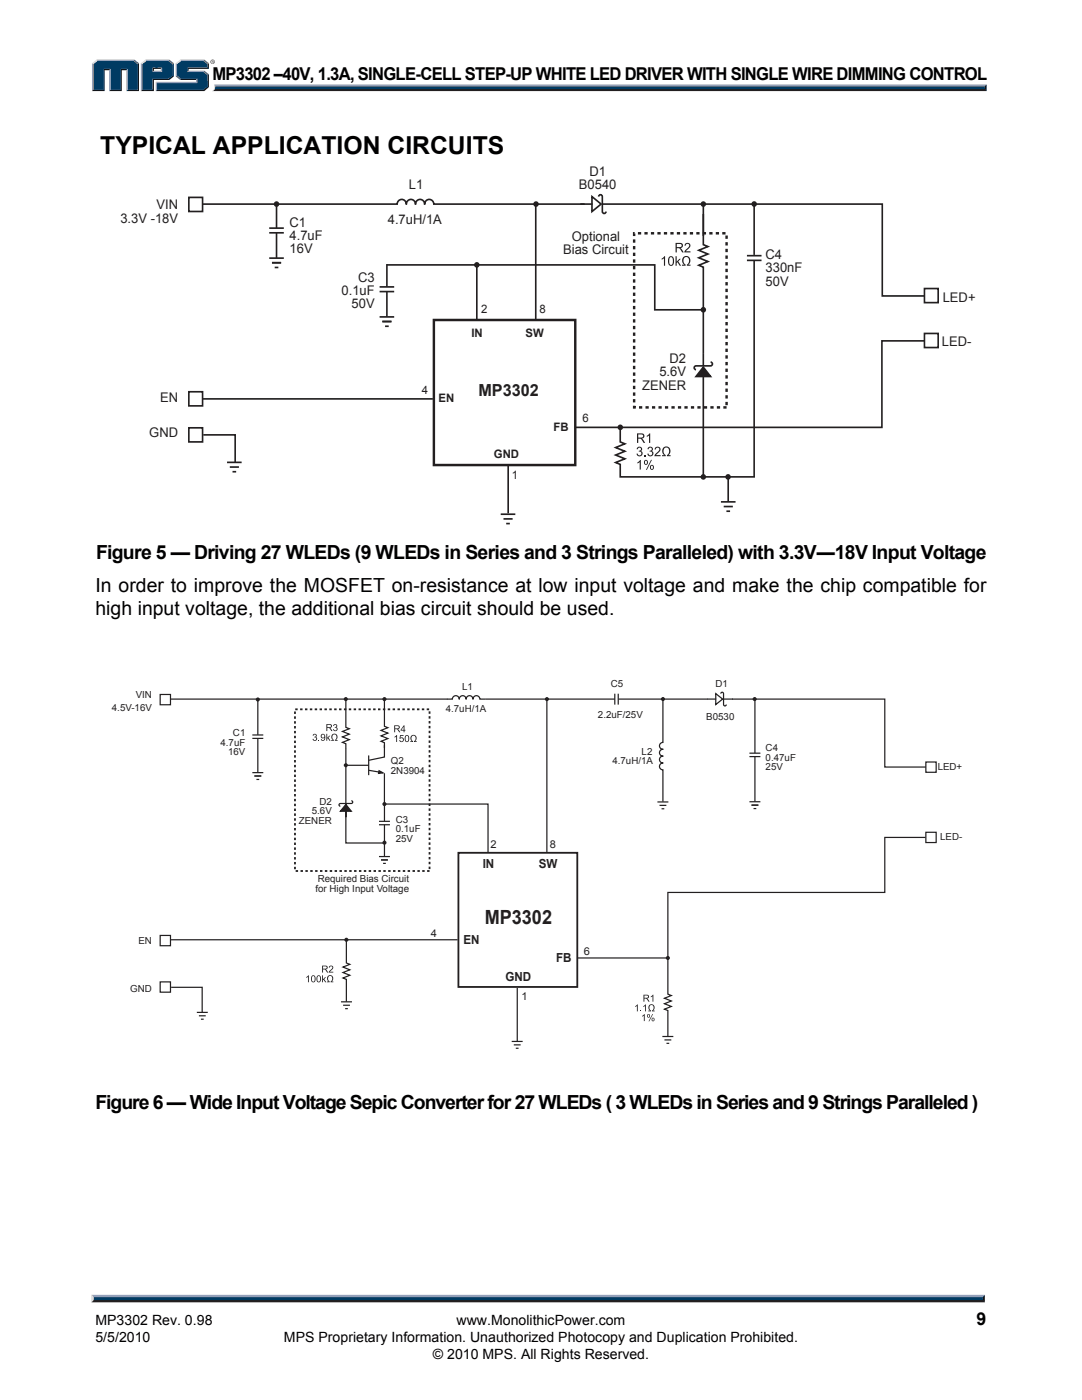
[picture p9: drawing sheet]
<svg xmlns="http://www.w3.org/2000/svg" width="216mm" height="279mm" viewBox="0 0 216 279" stroke-linecap="round" stroke-linejoin="round" font-family="sans-serif">
<path d="M18.7 259.2h177.4l.4 .7h-178.3z" fill="#231f20"/>
<path d="M18.3 258.4h178.2l-.4 .8h-177.4z" fill="#94a0b9"/>
<path d="M196.5 258.4v1.5l-.4-.4v-.6z" fill="#001339"/>
<path d="M18.7 258.9h177.4v.6h-177.4z" fill="#003b63"/>
<path d="M18.2 258.4l.5 .5v.5l-.5 .5z" fill="#dcddde"/>
<path d="M42.7 16.9h154.2l-.4 .6h-153.6z" fill="#94a0b9"/>
<path d="M42.9 17.5h153.6l.4 .7h-154.6l.4-.3z" fill="#231f20"/>
<path d="M196.5 17.3l.4-.4v1.3l-.4-.4z" fill="#001339"/>
<path d="M42.9 17.3h153.6v.5h-153.7z" fill="#003b63"/>
<path d="M42.7 16.9l.2 .5a.79 .79 0 0 1-.6 .8l.1-.1a1.24 1.24 0 0 0 .3-1.2z" fill="#dcddde"/>
<path d="M30.4 14.4l.3-.3h1.4l.2 .3z" fill="#94a0b9"/>
<g fill="#003b63">
<path d="M18.6 12.8l.8-.6h7.3l.8 .6v5.1h-2v-4.1h-1.5v4.1h-1.9v-4.1h-1.5v4.1h-2z"/>
<path d="M28.4 12.8l.8-.6h2.1v1.3h-.9v.9h1.9v-.9h-1.2v-1.3h2.5l.8 .6v2.3l-.8 .6h-3.2v2.2h-2z"/>
<path d="M31.3 16.6h8v-.9h-3.2l-.8-.6v-2.3l.8-.6h4.5l.8 .6v.7h-4v.9h3.2l.8 .6v2.2l-.8 .7h-9.3z"/>
</g>
<path d="M36 12h4.8" fill="none" stroke="#94a0b9" stroke-width=".27"/>
<path d="M35.1 12.6l.9-.7 .1 .3-.8 .6z" fill="#dcddde"/>
<path d="M35.2 12.6v2.7" fill="none" stroke="#94a0b9" stroke-width=".27"/>
<path d="M35.1 15.3l.2-.2 .8 .6-.1 .3z" fill="#547194"/>
<path d="M36 15.8h3.4" fill="none" stroke="#001339" stroke-width=".27"/>
<g fill="#94a0b9">
<path d="M31.1 16.3h8v-.3l.3-.3v.9h-8.1z"/>
<path d="M31.1 16.3l.2 .3v1.3l-.2 .3z"/>
</g>
<path d="M37.4 13.5h4v-.7l.3-.2v1.2h-4.1v.3l-.2 .3z" fill="#001339"/>
<path d="M37.4 14.2h3.4" fill="none" stroke="#94a0b9" stroke-width=".27"/>
<path d="M40.8 14.1l.9 .7-.3 .2-.8-.6z" fill="#547194"/>
<g fill="#001339">
<path d="M31.1 18.2l.2-.3h9.3l.8-.7v-2.2l.3-.2v2.6l-.9 .8z"/>
<path d="M30.4 15.7h3.2l.8-.6v-2.3l.3-.2v2.7l-.9 .7h-3.1v2.2h-2.6l.3-.3h2z"/>
</g>
<path d="M33.8 11.9l.9 .7-.3 .2-.8-.6z" fill="#547194"/>
<path d="M29 12h4.8" fill="none" stroke="#94a0b9" stroke-width=".27"/>
<path d="M28.1 12.6l.9-.7 .2 .3-.8 .6z" fill="#dcddde"/>
<path d="M28.2 12.6v5.6" fill="none" stroke="#94a0b9" stroke-width=".27"/>
<path d="M32.1 13.8l.2-.3v.9l-.2-.3z" fill="#94a0b9"/>
<g fill="#001339">
<path d="M30.4 13.5h1.9l-.2 .3h-1.4v.3l-.3 .3z"/>
<path d="M27.5 12.8l.2-.2v5.6h-2.5l.3-.3h2z"/>
</g>
<path d="M26.8 11.9l.9 .7-.2 .2-.8-.6z" fill="#547194"/>
<path d="M19.2 12h7.6" fill="none" stroke="#94a0b9" stroke-width=".27"/>
<path d="M18.4 12.6l.8-.7 .2 .3-.8 .6z" fill="#dcddde"/>
<path d="M18.5 12.6v5.6" fill="none" stroke="#94a0b9" stroke-width=".27"/>
<path d="M20.6 13.8h1.5l-.3 .2h-.9v4.2h-2.5l.2-.3h2z" fill="#001339"/>
<path d="M21.9 13.8v4.4" fill="none" stroke="#94a0b9" stroke-width=".27"/>
<path d="M24 13.8h1.5l-.3 .2h-.9v4.2h-2.5l.3-.3h1.9z" fill="#001339"/>
<path d="M25.3 13.8v4.4" fill="none" stroke="#94a0b9" stroke-width=".27"/>
<path d="M40.8 11.9l.9 .7-.3 .2-.8-.6z" fill="#547194"/>
<path d="M42 12.3a.45 .45 0 0 1 .9 0 .45 .45 0 0 1-.9 0zM42.1 12.3a.37 .37 0 0 0 .7 0 .37 .37 0 0 0-.7 0zM42.3 12.1l.3 .1v.4l-.2-.2-.1 .2zM42.3 12.2v.1h.2z" fill="#231f20"/>
<path d="M86.6 63.9h28.2v28.9h-28.2z" fill="none" stroke="#231f20" stroke-width=".49"/>
<g fill="none" stroke="#231f20" stroke-width=".33">
<path d="M37.7 39.4h2.7v2.8h-2.7zM53.7 46.5h2.9M54.3 52.4h1.8M54.8 53.4h.7M55.2 46.4v5.1M55.2 41v4.5M75.7 58.2h3M77.2 52.7v4.5M77.2 58.2v5M95.1 52.9v11M106.9 40.7v23.2M37.7 78.2h2.7v2.8h-2.7z"/>
<path d="M40.3 79.6h46.1M76.3 64.2h1.8M76.8 65.1h.8M37.7 85.4h2.7v2.8h-2.7zM40.6 86.8h6.3v5.4M45.9 93.2h1.8M46.4 94.1h.7M101.4 92.7v9.7M145.3 95v5M100.5 103.6h1.8M101 104.5h.7M144.4 101.1h1.8"/>
<path d="M144.9 102h.8"/>
</g>
<g fill="#231f20" stroke="#231f20" stroke-width=".33">
<path d="M45.3 92.3h2.9z"/>
<path d="M99.9 102.6h2.9z"/>
<path d="M143.9 100.2h2.9z"/>
<path d="M75.7 63.2h3z"/>
<path d="M75.7 57.3h3z"/>
<path d="M53.7 51.5h2.9z"/>
<path d="M53.7 45.5h2.9z"/>
</g>
<g fill="#231f20">
<circle cx="95.1" cy="52.9" r=".55"/>
<circle cx="55.2" cy="40.7" r=".55"/>
<circle cx="106.9" cy="40.7" r=".55"/>
<circle cx="140.3" cy="40.7" r=".55"/>
<circle cx="140.3" cy="95.2" r=".55"/>
<circle cx="145.3" cy="95.2" r=".55"/>
<circle cx="140.3" cy="61.8" r=".55"/>
<circle cx="123.8" cy="85.3" r=".55"/>
<circle cx="150.5" cy="40.7" r=".55"/>
</g>
<g fill="none" stroke="#231f20" stroke-width=".33">
<path d="M118.1 39.2l1.8 1.5-1.8 1.5zM119.5 39.2a.37 .37 0 0 1 .3-.3 .37 .37 0 0 1 .4 .3v3a.37 .37 0 0 0 .4 .4 .37 .37 0 0 0 .3-.4M40.4 40.7h38.9a.91 .91 0 0 1 .9-.9 .91 .91 0 0 1 .9 .9 .94 .94 0 0 1 .9-.9 .92 .92 0 0 1 .9 .9 .91 .91 0 0 1 .9-.9 .91 .91 0 0 1 .9 .9 .91 .91 0 0 1 .9-.9 .91 .91 0 0 1 1 .9h30.1M77.2 52.9h53.4v8.9h9.7M115.8 40.7h2.4M120.2 40.7h20.1v6.4M140.3 42.7v6.1l1 .4-1.9 .8 1.9 .7-1.9 .7 1.9 .8-1.9 .7 .9 .4v19.7M140.3 40.7h10.2v10.2M149 52h3M150.5 40.7h25.5v18.4h8.5M150.5 52v43.1M184.5 57.6h2.7v2.8h-2.7z"/>
<path d="M140.3 75v20.3M141.8 72.3a.38 .38 0 0 1 .4 .3 .38 .38 0 0 1-.4 .4h-2.9a.38 .38 0 0 0-.4 .4 .38 .38 0 0 0 .4 .4M184.5 66.5h2.7v2.9h-2.7zM184.5 68h-8.5v17.3h-61.1M123.8 85.4v2.8l.9 .4-1.8 .7 1.8 .8-1.8 .7 1.8 .8-1.8 .7 .9 .4v2.5h26.8"/>
</g>
<g fill="#231f20" stroke="#231f20" stroke-width=".33">
<path d="M140.3 73.3l1.5 1.8h-2.9z"/>
<path d="M149 51h3z"/>
</g>
<g fill="#231f20">
<path d="M129.1 87l.6-.5v1.9h-.2v-1.5l-.4 .3z"/>
<path d="M127.2 89.3a.5 .5 0 0 1 .8 0 .5 .5 0 0 1-.1 .7 .58 .58 0 0 1 0 1 .58 .58 0 0 1-.9-.5h.2a.38 .38 0 0 0 .5 .4 .38 .38 0 0 0 .3-.5 .38 .38 0 0 0-.5-.3v-.2a.32 .32 0 0 0 .4-.2 .32 .32 0 0 0-.3-.4 .32 .32 0 0 0-.3 .4l-.3-.1z"/>
<path d="M128.6 90.8h.2v.3h-.2z"/>
<path d="M129.4 89.3a.5 .5 0 0 1 .7 0 .5 .5 0 0 1-.1 .7 .58 .58 0 0 1 .1 1 .58 .58 0 0 1-.9-.5h.2a.38 .38 0 0 0 .4 .4 .38 .38 0 0 0 .3-.5 .38 .38 0 0 0-.5-.3v-.2a.32 .32 0 0 0 .5-.2 .32 .32 0 0 0-.4-.4 .32 .32 0 0 0-.3 .4l-.2-.1z"/>
<path d="M130.8 89.3a.62 .62 0 0 1 .9 .1 .62 .62 0 0 1-.3 .9l-.5 .5h.9v.3h-1.2l.2-.5a1.15 1.15 0 0 0 .7-1.2h-.4l-.2 .3h-.3z"/>
<path d="M132.4 89.3a.9 .9 0 0 1 1.3 .3 .9 .9 0 0 1-.4 1.2h.5v.3h-.7l.1-.4a.83 .83 0 0 0-.2-1.4 .82 .82 0 0 0-.6 .7 .82 .82 0 0 0 .4 .8v.3h-.7v-.3h.5a1.02 1.02 0 0 1-.2-1.5z"/>
<path d="M127.2 92.3l.7-.5v1.9h-.3v-1.5l-.4 .3z"/>
<path d="M136.8 48.6a.62 .62 0 0 1 .9 .2 .62 .62 0 0 1-.3 .9l-.5 .5h.9v.2h-1.3l.2-.4a1.15 1.15 0 0 0 .7-1.2l-.4-.1-.2 .3h-.2z"/>
<path d="M132 51.6l.7-.5v1.9h-.2v-1.5l-.5 .3z"/>
<path d="M134.8 51.1h.2v1.1l.6-.5h.3l-.6 .5 .6 .8h-.3l-.4-.7-.2 .2v.5h-.2z"/>
<path d="M136.4 51.3a.9 .9 0 0 1 1.3 .3 .9 .9 0 0 1-.4 1.2h.5v.2h-.7l.1-.3a.83 .83 0 0 0-.3-1.4 .82 .82 0 0 0-.5 .7 .82 .82 0 0 0 .4 .8v.2h-.7v-.2h.4a1.02 1.02 0 0 1-.1-1.5z"/>
<path d="M127.1 86.5h.8a.53 .53 0 0 1 .7 .4 .53 .53 0 0 1-.5 .6l.6 .9h-.3l-.5-.7-.3-.2h-.2v.9h-.3zM127.4 86.7v.6h.5a.33 .33 0 0 0 .4-.2 .33 .33 0 0 0-.4-.4z"/>
<path d="M128.6 91.9a.44 .44 0 0 1 .7 .4 .44 .44 0 0 1-.7 .4l-.1-.4zM128.8 92v.6a.3 .3 0 0 0 .3-.3 .3 .3 0 0 0-.3-.3zM129.9 91.8h.2l-1 2h-.2zM129.8 92.9a.44 .44 0 0 1 .7 .4 .44 .44 0 0 1-.7 .3l-.1-.3zM129.9 93l.1 .6a.3 .3 0 0 0 .3-.3 .3 .3 0 0 0-.4-.3z"/>
<path d="M134.8 48.5h.8a.53 .53 0 0 1 .7 .4 .53 .53 0 0 1-.5 .6l.6 .9h-.3l-.5-.8-.3-.1h-.3v.9h-.2zM135 48.7v.6h.6a.33 .33 0 0 0 .4-.3 .33 .33 0 0 0-.4-.3z"/>
<path d="M133.6 51.2a.67 .67 0 0 1 .7 .1 .67 .67 0 0 1 .2 .8 .63 .63 0 0 1-.3 .9 .63 .63 0 0 1-.8-.3l-.1-1zM133.6 51.5a1.07 1.07 0 0 0 .3 1.4 1 1 0 0 0 0-1.6z"/>
</g>
<path d="M126.5 46.6h18.5v34.7h-18.5z" fill="none" stroke="#231f20" stroke-width=".49" stroke-dasharray=".7" stroke-linecap="butt"/>
<path d="M91.5 170.2h23.7v26.8h-23.7z" fill="none" stroke="#231f20" stroke-width=".36"/>
<path d="M32 138.6h2v2h-2zM184.7 152.1h2.1v2h-2.1zM184.7 166.1h2.1v2h-2.1zM32 186.7h2v2h-2zM32 196h2v2h-2zM34 187.6h57.3" fill="none" stroke="#231f20" stroke-width=".24"/>
<circle cx="69.1" cy="187.5" r=".41" fill="#231f20"/>
<g fill="none" stroke="#231f20" stroke-width=".24">
<path d="M69 152.7h4.6M73.6 150.8v3.9M73.6 153.7l2.7 .5M76.7 154.3v9.6M76.7 148.7v2.4l-3.1 .6M75.6 164.6h2.2M76 171.6h1.4M76.4 172.3h.6M76.7 164.6v6.3M34.1 197h6.2v5M69.1 187.5v4.7l.7 .3-1.4 .5 1.4 .5-1.4 .6 1.4 .5-1.4 .6 .7 .3v4.4M39.7 202.7h1.4"/>
<path d="M40.1 203.4h.5M68.5 200.6h1.3M68.9 201.3h.5"/>
</g>
<g fill="#231f20" stroke="#231f20" stroke-width=".24">
<path d="M68 199.9h2.2z"/>
<path d="M39.3 202h2.2z"/>
<path d="M75.6 153.8l.8 .4-.9 .2z"/>
<path d="M75.6 170.9h2.2z"/>
<path d="M75.6 163.9h2.2z"/>
</g>
<g fill="#231f20">
<circle cx="76.7" cy="160.5" r=".41"/>
<circle cx="76.7" cy="168.2" r=".41"/>
<circle cx="69" cy="152.7" r=".41"/>
<circle cx="69" cy="139.5" r=".41"/>
<circle cx="76.7" cy="139.5" r=".41"/>
<circle cx="109.1" cy="139.5" r=".41"/>
<circle cx="132.3" cy="139.5" r=".41"/>
<circle cx="150.6" cy="139.5" r=".41"/>
<circle cx="133.3" cy="191.2" r=".41"/>
</g>
<g fill="none" stroke="#231f20" stroke-width=".24">
<path d="M34 139.5h55.3M51.4 139.6v7.1M69 139.5v5.7l.7 .2-1.4 .6 1.4 .5-1.4 .6 1.4 .5-1.4 .6 .7 .2v1.1M76.7 139.6v5.3l.7 .3-1.4 .6 1.4 .5-1.4 .6 1.4 .5-1.4 .5 .7 .3v1.1M122.7 139.5h-26.9a.69 .69 0 0 0-.7-.7 .69 .69 0 0 0-.7 .7 .69 .69 0 0 0-.7-.7 .69 .69 0 0 0-.7 .7 .69 .69 0 0 0-.7-.7 .69 .69 0 0 0-.7 .7 .69 .69 0 0 0-.6-.7 .69 .69 0 0 0-.7 .7h-1.1M123.4 139.5h17.8M146.1 139.5h30.5v13.6h8.1M50.4 147.4h2.1M50.8 154.9h1.3M51.2 155.6h.5M51.4 147.4v6.8M69 149.4v13.7v-2.7"/>
<path d="M70.1 159.8l.2 .1-.1 .4-2.3 .1-.3 .2 .3 .3M69 161.8v6.4h7.7M76.7 160.5h20.7v9.7"/>
</g>
<g fill="#231f20" stroke="#231f20" stroke-width=".24">
<path d="M69 160.5l1.1 1.4h-2.2z"/>
<path d="M50.4 154.2h2.1z"/>
<path d="M50.4 146.7h2.1z"/>
</g>
<circle cx="51.4" cy="139.6" r=".41" fill="#231f20"/>
<g fill="#231f20" stroke="#231f20" stroke-width=".24">
<path d="M149.5 160h2.2z"/>
<path d="M149.5 150.3h2.2z"/>
</g>
<path d="M150.6 139.6v10.7M149.5 151h2.2M150.6 151v9M150 160.7h1.3M150.4 161.4h.5" fill="none" stroke="#231f20" stroke-width=".24"/>
<g fill="#231f20">
<path d="M78.7 147l.5-.3v1.4h-.1v-1.1l-.4 .2z"/>
<path d="M79.8 146.7h.7v.2h-.5l-.1 .3a.46 .46 0 0 1 .6 .3 .46 .46 0 0 1-.3 .6 .46 .46 0 0 1-.5-.4h.1a.29 .29 0 0 0 .5 .1 .29 .29 0 0 0 0-.4 .29 .29 0 0 0-.4 0h-.2z"/>
<path d="M82.1 146.8a.66 .66 0 0 1 .9 .2 .66 .66 0 0 1-.2 .9h.3v.2h-.5l.2-.4a.5 .5 0 0 0 .1-.7 .5 .5 0 0 0-.7 0 .5 .5 0 0 0 0 .7l.2 .4h-.5v-.2h.3a.72 .72 0 0 1-.1-1.1z"/>
<path d="M66.6 144.6a.37 .37 0 0 1 .6 0 .37 .37 0 0 1-.1 .5 .44 .44 0 0 1 0 .8 .44 .44 0 0 1-.6-.4h.1a.28 .28 0 0 0 .4 .3 .28 .28 0 0 0 .2-.4 .28 .28 0 0 0-.4-.2v-.1a.24 .24 0 0 0 .3-.2 .24 .24 0 0 0-.2-.3 .24 .24 0 0 0-.3 .3h-.1z"/>
<path d="M62.5 146.5a.37 .37 0 0 1 .6 0 .37 .37 0 0 1-.1 .6 .44 .44 0 0 1 0 .7 .44 .44 0 0 1-.6-.3l.1-.1a.28 .28 0 0 0 .4 .3 .28 .28 0 0 0 .2-.3 .28 .28 0 0 0-.4-.2v-.2a.24 .24 0 0 0 .3-.2 .24 .24 0 0 0-.2-.2 .24 .24 0 0 0-.2 .2h-.2z"/>
<path d="M63.5 147.6h.2v.2h-.2z"/>
<path d="M65.1 146.5h.2v.7l.4-.4h.2l-.4 .4 .5 .6h-.3l-.3-.5-.1 .5h-.2z"/>
<path d="M66.3 146.6a.66 .66 0 0 1 1 .1 .66 .66 0 0 1-.3 1h.4v.1h-.6l.3-.3a.5 .5 0 0 0 0-.8 .5 .5 0 0 0-.7 0 .5 .5 0 0 0 0 .8l.2 .3h-.5v-.1h.3a.72 .72 0 0 1-.1-1.1z"/>
<path d="M65.8 192.8a.48 .48 0 0 1 .7 .2 .48 .48 0 0 1-.4 .7l-.3 .2h.7v.2h-.9l.1-.3a.72 .72 0 0 0 .6-.9h-.3l-.2 .2h-.2z"/>
<path d="M61.1 195l.5-.4v1.4h-.1v-1.1l-.4 .3z"/>
<path d="M64.3 194.6h.1v.8l.4-.4h.3l-.4 .4 .4 .6h-.2l-.3-.5-.2 .5h-.1z"/>
<path d="M65.4 194.8a.66 .66 0 0 1 1 .1 .66 .66 0 0 1-.2 1h.3v.1h-.5l.2-.3a.5 .5 0 0 0 0-.8 .5 .5 0 0 0-.7 0 .5 .5 0 0 0 0 .7l.3 .4h-.6v-.1h.4a.72 .72 0 0 1-.2-1.1z"/>
<path d="M129.9 198.9l.5-.4v1.4h-.2v-1.1l-.3 .2z"/>
<path d="M126.7 200.8l.6-.3v1.3h-.2v-1l-.4 .2z"/>
<path d="M127.8 201.6h.2v.2h-.2z"/>
<path d="M128.4 200.8l.5-.3v1.3h-.2v-1l-.3 .2z"/>
<path d="M129.5 200.6a.66 .66 0 0 1 1 .1 .66 .66 0 0 1-.2 1h.3v.1h-.5l.2-.3a.5 .5 0 0 0 .1-.8 .5 .5 0 0 0-.8 0 .5 .5 0 0 0 .1 .8l.2 .3h-.5v-.1h.3a.72 .72 0 0 1-.2-1.1z"/>
<path d="M128.1 202.7l.5-.3v1.4h-.1v-1.1l-.4 .2z"/>
<path d="M78.7 144.8h.6a.39 .39 0 0 1 .5 .3 .39 .39 0 0 1-.4 .4l.5 .6h-.2l-.4-.5-.2-.1h-.3v.6h-.1zM78.8 144.9v.5h.4a.24 .24 0 0 0 .4-.2 .24 .24 0 0 0-.3-.3z"/>
<path d="M80.6 144.8h.1v.9h.2v.1h-.2v.3h-.2v-.3h-.6zM80.5 145l-.4 .7h.4z"/>
<path d="M81 146.8a.5 .5 0 0 1 .5 0 .5 .5 0 0 1 .2 .6 .5 .5 0 0 1-.5 .7 .5 .5 0 0 1-.4-.7zM81 146.9a.64 .64 0 0 0 .3 1 .64 .64 0 0 0-.2-1z"/>
<path d="M65.1 144.5h.6a.39 .39 0 0 1 .5 .3 .39 .39 0 0 1-.4 .5l.5 .6h-.2l-.3-.5-.3-.1h-.2v.6h-.2zM65.3 144.7v.4h.4a.24 .24 0 0 0 .3-.2 .24 .24 0 0 0-.2-.2z"/>
<path d="M64.1 146.6a.56 .56 0 0 1 .7 0 .56 .56 0 0 1 .1 .8 .45 .45 0 0 1-.4 .4 .45 .45 0 0 1-.5-.3h.2a.32 .32 0 0 0 .4 .1 .32 .32 0 0 0 .1-.4 .44 .44 0 0 1-.6 0 .44 .44 0 0 1 0-.6zM64.1 146.9a.3 .3 0 0 0 .6 0 .3 .3 0 0 0-.6 0z"/>
<path d="M64.3 192.7h.6a.39 .39 0 0 1 .5 .3 .39 .39 0 0 1-.4 .5l.5 .6h-.2l-.4-.5-.2-.1h-.2v.6h-.2zM64.5 192.9v.4h.4a.24 .24 0 0 0 .3-.2 .24 .24 0 0 0-.3-.2z"/>
<path d="M62.3 194.7a.5 .5 0 0 1 .5 .1 .5 .5 0 0 1 .2 .5 .5 .5 0 0 1-.5 .8 .5 .5 0 0 1-.4-.8zM62.3 194.9a.64 .64 0 0 0 .3 1 .64 .64 0 0 0-.2-1.1z"/>
<path d="M63.3 194.7a.5 .5 0 0 1 .6 .1 .5 .5 0 0 1 .1 .5 .5 .5 0 0 1-.4 .8 .5 .5 0 0 1-.5-.8zM63.4 194.9a.64 .64 0 0 0 .3 1 .64 .64 0 0 0-.2-1.1z"/>
<path d="M128.4 198.5h.6a.39 .39 0 0 1 .5 .3 .39 .39 0 0 1-.4 .5l.5 .6h-.2l-.4-.5-.2-.1h-.2v.6h-.2zM128.6 198.7v.4h.4a.24 .24 0 0 0 .3-.2 .24 .24 0 0 0-.3-.2z"/>
<path d="M129.1 202.7a.35 .35 0 0 1 .7 0 .35 .35 0 0 1-.7 0zM129.3 202.5l.1 .5a.22 .22 0 0 0 .2-.3 .22 .22 0 0 0-.3-.2zM130.2 202.4h.1l-.7 1.4h-.2zM130 203.4a.35 .35 0 0 1 .7 0 .35 .35 0 0 1-.7 0zM130.2 203.3l.1 .4a.22 .22 0 0 0 .2-.2 .22 .22 0 0 0-.3-.2z"/>
</g>
<g fill="none" stroke="#231f20" stroke-width=".24">
<path d="M109.1 139.4v30.6M123.4 138.4v2.2M132.3 139.4v8.8a.68 .68 0 0 0-.7 .7 .68 .68 0 0 0 .7 .6 .68 .68 0 0 0-.7 .7 .68 .68 0 0 0 .7 .7 .68 .68 0 0 0-.7 .7 .68 .68 0 0 0 .7 .7 .68 .68 0 0 0-.7 .7 .68 .68 0 0 0 .7 .6v6.4M141.1 139.5h1.8M142.8 138.4l1.4 1.1-1.4 1.1zM143.8 138.4l.2-.2 .3 .1 .1 2.3 .3 .3 .2-.3M144.4 139.5h1.8M131.6 160.7h1.4M132 161.4h.5M184.7 167.1h-8.1v11h-43.3v20.3l.7 .3-1.4 .5 1.4 .6-1.4 .5 1.4 .6-1.4 .5 .7 .3v5.1M115.3 191.2h18.2M102.5 208.5h1.4"/>
<path d="M102.9 209.2h.6M132.6 207.5h1.4M133 208.2h.5"/>
</g>
<g fill="#231f20" stroke="#231f20" stroke-width=".24">
<path d="M122.7 138.4v2.2z"/>
<path d="M131.2 160h2.2z"/>
<path d="M132.2 206.9h2.2z"/>
<path d="M102.1 207.8h2.2z"/>
<path d="M103.2 197.2v10.7z"/>
</g>
<path d="M58.9 141.6h26.8v32.2h-26.8z" fill="none" stroke="#231f20" stroke-width=".36" stroke-dasharray=".5" stroke-linecap="butt"/>
<text font-size="4.9" x="20" y="30.7">TYPICAL APPLICATION CIRCUITS</text>
<g font-size="3.9">
<text x="19.2" y="111.6">Figure 5 — Driving 27 WLEDs (9 WLEDs in Series and 3 Strings Paralleled) with 3.3V―18V Input Voltage</text>
<text x="19.1" y="118.2">In order to improve the MOSFET on-resistance at low input voltage and make the chip compatible for</text>
<text x="19.1" y="122.6">high input voltage, the additional bias circuit should be used.</text>
<text x="19.1" y="221.4">Figure 6 — Wide Input Voltage Sepic Converter for 27 WLEDs ( 3 WLEDs in Series and 9 Strings Paralleled )</text>
</g>
<text font-size="3.9" fill="#231f20" x="96.7" y="184.4">MP3302</text>
<g font-size="3.5">
<text x="42.4" y="16">MP3302 –40V, 1.3A, SINGLE-CELL STEP-UP WHITE LED DRIVER WITH SINGLE WIRE DIMMING CONTROL</text>
<text x="194.9" y="264.5">9</text>
</g>
<text font-size="3.3" fill="#231f20" x="95.5" y="79.1">MP3302</text>
<g font-size="2.8">
<text x="19" y="267.9">5/5/2010</text>
<text x="19" y="264.5">MP3302 Rev. 0.98</text>
<text x="56.7" y="267.9">MPS Proprietary Information. Unauthorized Photocopy and Duplication Prohibited.</text>
<text x="91.1" y="264.5">www.MonolithicPower.com</text>
<text x="86.4" y="271.1">© 2010 MPS. All Rights Reserved.</text>
</g>
<g font-size="2.7" fill="#231f20">
<text x="117.6" y="35.1">D1</text>
<text x="31.2" y="41.8">VIN</text>
<text x="81.6" y="37.8">L1</text>
<text x="115.5" y="37.8">B0540</text>
<text x="24" y="44.4">3.3V -18V</text>
<text x="57.8" y="45.2">C1</text>
<text x="57.8" y="47.9">4.7uF</text>
<text x="77.4" y="44.7">4.7uH/1A</text>
<text x="57.8" y="50.5">16V</text>
<text x="112.4" y="50.7">Bias Circuit</text>
<text x="114.1" y="48.1">Optional</text>
<text x="152.8" y="51.7">C4</text>
<text x="68.2" y="58.8">0.1uF</text>
<text x="71.5" y="56.2">C3</text>
<text x="152.8" y="54.4">330nF</text>
<text x="152.8" y="57">50V</text>
<text x="70.2" y="61.5">50V</text>
<text x="188.1" y="60.2">LED+</text>
<text x="188" y="69">LED-</text>
<text x="128.1" y="77.8">ZENER</text>
<text x="131.6" y="75.1">5.6V</text>
<text x="133.6" y="72.5">D2</text>
<text x="31.9" y="80.3">EN</text>
<text x="29.8" y="87.2">GND</text>
</g>
<g font-size="2.5" fill="#231f20">
<text x="96.3" y="173.3">IN</text>
<text x="107.5" y="173.3">SW</text>
<text x="92.5" y="188.4">EN</text>
<text x="111" y="192">FB</text>
<text x="100.9" y="195.9">GND</text>
</g>
<g font-size="2.3" fill="#231f20">
<text x="96" y="62.5">2</text>
<text x="107.6" y="62.5">8</text>
<text x="94.1" y="67.2">IN</text>
<text x="104.9" y="67.2">SW</text>
<text x="84.2" y="78.6">4</text>
<text x="87.5" y="80.3">EN</text>
<text x="110.4" y="86">FB</text>
<text x="116.2" y="84.3">6</text>
<text x="98.6" y="91.3">GND</text>
<text x="102.1" y="95.6">1</text>
</g>
<g font-size="2.1" fill="#231f20">
<text x="97.9" y="169.3">2</text>
<text x="109.7" y="169.3">8</text>
<text x="86" y="186.9">4</text>
<text x="116.5" y="190.6">6</text>
<text x="104" y="199.5">1</text>
</g>
<g font-size="1.9" fill="#231f20">
<text x="92.2" y="137.7">L1</text>
<text x="121.9" y="137.2">C5</text>
<text x="142.8" y="137.2">D1</text>
<text x="22.3" y="142">4.5V-16V</text>
<text x="27.1" y="139.3">VIN</text>
<text x="89" y="142.1">4.7uH/1A</text>
<text x="119.3" y="143.4">2.2uF/25V</text>
<text x="140.9" y="143.6">B0530</text>
<text x="44" y="148.8">4.7uF</text>
<text x="46.5" y="146.9">C1</text>
<text x="152.8" y="149.9">C4</text>
<text x="45.5" y="150.7">16V</text>
<text x="78" y="152.6">Q2</text>
<text x="78" y="154.5">2N3904</text>
<text x="122.2" y="152.5">4.7uH/1A</text>
<text x="128" y="150.6">L2</text>
<text x="152.8" y="151.8">0.47uF</text>
<text x="152.8" y="153.7">25V</text>
<text x="187.1" y="153.7">LED+</text>
<text x="63.7" y="160.6">D2</text>
<text x="59.6" y="164.4">ZENER</text>
<text x="62.2" y="162.5">5.6V</text>
<text x="79" y="164.2">C3</text>
<text x="79" y="166.1">0.1uF</text>
<text x="187.6" y="167.7">LED-</text>
<text x="79" y="168.1">25V</text>
<text x="63" y="178">for High Input Voltage</text>
<text x="63.4" y="176.1">Required Bias Circuit</text>
<text x="27.6" y="188.5">EN</text>
<text x="26" y="197.9">GND</text>
</g>
</svg>
